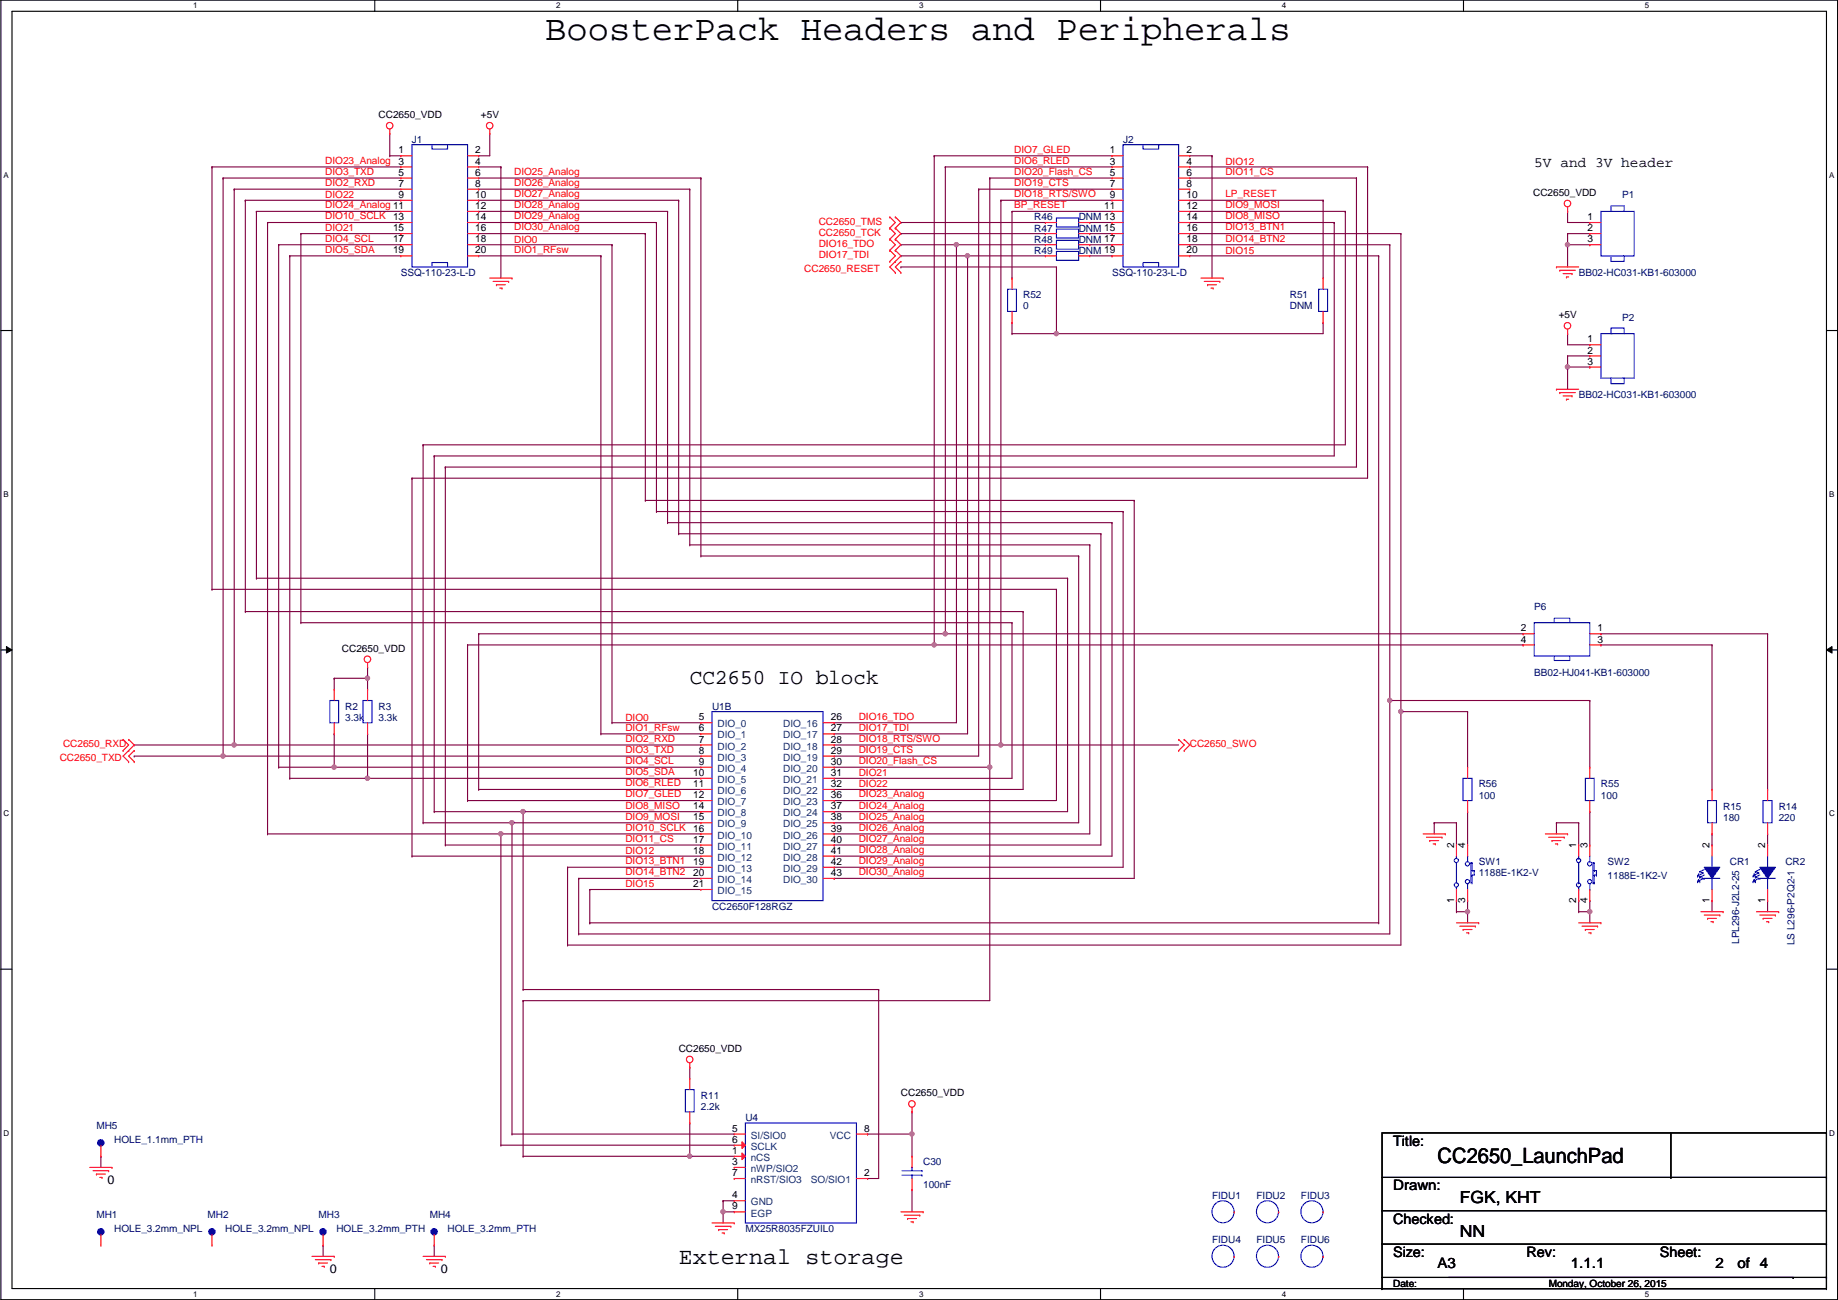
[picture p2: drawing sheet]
<svg xmlns="http://www.w3.org/2000/svg" width="420mm" height="297mm" viewBox="0 0 420 297" stroke-linecap="round" stroke-linejoin="round" font-family="sans-serif">
<path d="M.2 0h419.9v297h-419.9zM2.7 2.6h414.8v291.8h-414.8z" fill="none" stroke="#000" stroke-width=".25"/>
<g fill="#fff">
<path d="M44.2 .3h1v2h-1z"/>
<path d="M44.2 294.7h1v2h-1z"/>
</g>
<path d="M85.7 0v2.6M85.7 294.4v2.6" fill="none" stroke="#000" stroke-width=".25"/>
<g fill="#fff">
<path d="M127.1 .3h1v2h-1z"/>
<path d="M127.1 294.7h1v2h-1z"/>
</g>
<path d="M168.6 0v2.6M168.6 294.4v2.6" fill="none" stroke="#000" stroke-width=".25"/>
<g fill="#fff">
<path d="M210.1 .3h1v2h-1z"/>
<path d="M210.1 294.7h1v2h-1z"/>
</g>
<path d="M251.6 0v2.6M251.6 294.4v2.6" fill="none" stroke="#000" stroke-width=".25"/>
<g fill="#fff">
<path d="M293 .3h1v2h-1z"/>
<path d="M293 294.7h1v2h-1z"/>
</g>
<path d="M334.5 0v2.6M334.5 294.4v2.6" fill="none" stroke="#000" stroke-width=".25"/>
<g fill="#fff">
<path d="M376 .3h1v2h-1z"/>
<path d="M376 294.7h1v2h-1z"/>
<path d="M.8 39h1.2v2h-1.2z"/>
<path d="M418.2 39h1.1v2h-1.1z"/>
<path d="M.8 112h1.2v2h-1.2z"/>
<path d="M418.2 112h1.1v2h-1.1z"/>
</g>
<path d="M.2 75.5h2.5M417.5 75.5h2.6" fill="none" stroke="#000" stroke-width=".25"/>
<g fill="#fff">
<path d="M.8 185h1.3v1.9h-1.3z"/>
<path d="M418.2 185h1.2v1.9h-1.2z"/>
</g>
<path d="M.2 148.5h2.5M417.5 148.5h2.6" fill="none" stroke="#000" stroke-width=".25"/>
<path d="M1.5 147.7l1.2 .8-1.2 .7zM417.5 148.5l1.3-.8v1.5z" fill="#000"/>
<path d="M1.5 147.7l1.2 .8-1.2 .7zM417.5 148.5l1.3-.8v1.5z" fill="none" stroke="#000" stroke-width=".23"/>
<g fill="#fff">
<path d="M.8 257.9h1.3v2h-1.3z"/>
<path d="M418.2 257.9h1.2v2h-1.2z"/>
</g>
<path d="M.2 221.4h2.5M417.5 221.4h2.6" fill="none" stroke="#000" stroke-width=".25"/>
<path d="M358.3 53.4h.1M358.3 55.9h.1M358.3 53.4h5.1M358.3 53.4v7.6M358.3 55.9h5.1M363.4 53.4h.1M363.4 55.9h.1" fill="none" stroke="#800040" stroke-width=".25"/>
<circle cx="358.3" cy="55.9" r=".49" fill="#f0f"/>
<circle cx="358.3" cy="55.9" r=".49" fill="none" stroke="#f0f" stroke-width=".25"/>
<path d="M190.7 170.2h.1M190.7 170.2h38.1M208.5 254h.1M208.5 254v5.1M208.5 271.8h.1M208.5 271.8v5.1" fill="none" stroke="#800040" stroke-width=".25"/>
<circle cx="228.8" cy="170.2" r=".49" fill="#f0f"/>
<circle cx="228.8" cy="170.2" r=".49" fill="none" stroke="#f0f" stroke-width=".25"/>
<path d="M218.6 55.9h.1M218.6 55.9h20.4M221.2 58.5h.1M221.2 58.5h17.8M358.3 81.3h.1M358.3 81.3h5.1M358.3 81.3v2.6M363.4 81.3h.1" fill="none" stroke="#800040" stroke-width=".25"/>
<circle cx="358.3" cy="83.8" r=".49" fill="#f0f"/>
<circle cx="358.3" cy="83.8" r=".49" fill="none" stroke="#f0f" stroke-width=".25"/>
<g fill="none" stroke="#800040" stroke-width=".25">
<path d="M89.1 30.5h.1M89.1 35.6h.1M89.1 30.5v5.1M89.1 35.6h2.5M109.4 38.1h5.1M112 30.5h.1M112 30.5v5.1M114.5 38.1h.1M272 35.6h5.1M277.1 35.6h.1M51 40.7h.1M51 40.7h40.6"/>
<path d="M53.5 43.2h.1M53.5 43.2h38.1M61.2 50.8h.1M61.2 50.8h30.4M63.7 55.9h.1M63.7 55.9h27.9M66.2 58.5h.1M66.2 58.5h25.4M109.4 50.8h40.7M109.4 53.4h38.1M109.4 55.9h30.5M109.4 58.5h28"/>
<path d="M137.4 58.5h.1M139.9 55.9h.1M147.5 53.4h.1M150.1 50.8h.1M228.8 45.8h.1M228.8 45.8h25.4M272 50.8h33M272 40.7h38.1M272 48.3h35.5M305 50.8h.1M307.5 48.3h.1M310.1 40.7h.1"/>
<path d="M358.3 83.9h.1M358.3 83.9h5.1M358.3 83.9v5M363.4 83.9h.1M94.2 109.3h.1M94.2 109.3h218.4M99.3 104.2h.1M99.3 104.2h205.7M101.8 106.7h.1M101.8 106.7h208.3M58.6 132.1h.1M58.6 132.1h185.4"/>
<path d="M129.7 198.2h.1M129.7 198.2h30.5M129.7 215.9h.1M129.7 215.9h190.5M132.3 200.7h.1M132.3 200.7h27.9M157.7 256.6h.1M157.7 256.6v7.6"/>
</g>
<circle cx="157.7" cy="264.2" r=".49" fill="#f0f"/>
<circle cx="157.7" cy="264.2" r=".49" fill="none" stroke="#f0f" stroke-width=".25"/>
<g fill="none" stroke="#800040" stroke-width=".25">
<path d="M117 259.1h.1M117 259.1h50.8M157.7 243.9h.1M157.7 243.9v2.5M114.5 261.7h.1M114.5 261.7h53.3M119.6 264.2h.1M119.6 264.2h48.2M157.7 264.2h.1M165.3 274.4h.1M165.3 276.9h.1M165.3 274.4h2.5"/>
<path d="M165.3 274.4v2.5M165.3 276.9h2.5"/>
</g>
<circle cx="165.3" cy="276.9" r=".49" fill="#f0f"/>
<circle cx="165.3" cy="276.9" r=".49" fill="none" stroke="#f0f" stroke-width=".25"/>
<path d="M198.3 259.1h.1M198.3 259.1h10.2M208.5 259.1h.1M208.5 259.1v5.1M165.3 276.9h.1M165.3 276.9v2.5M198.3 269.3h.1M198.3 269.3h2.6" fill="none" stroke="#800040" stroke-width=".25"/>
<circle cx="208.5" cy="259.1" r=".49" fill="#f0f"/>
<circle cx="208.5" cy="259.1" r=".49" fill="none" stroke="#f0f" stroke-width=".25"/>
<g fill="none" stroke="#800040" stroke-width=".25">
<path d="M61.2 50.8h.1M61.2 50.8v139.7M305 50.8h.1M305 50.8v53.4M307.5 48.3h.1M307.5 48.3v53.3M310.1 40.7h.1M310.1 40.7v66M358.3 48.3h.1M358.3 48.3v2.5h5.1M363.4 50.8h.1M358.3 76.2h.1"/>
<path d="M358.3 76.2v2.6h5.1M363.4 78.8h.1M30.7 170.2h.1M30.7 172.8h.1M30.7 170.2h22.8M30.7 172.8h20.3M190.7 165.1h.1M190.7 167.7h.1M190.7 165.1h27.9M190.7 167.7h30.5M61.2 190.5h.1M61.2 190.5h53.3"/>
<path d="M96.7 188h.1M96.7 188h20.3M129.7 198.2h.1M129.7 198.2v17.7"/>
</g>
<circle cx="117" cy="188" r=".49" fill="#f0f"/>
<circle cx="117" cy="188" r=".49" fill="none" stroke="#f0f" stroke-width=".25"/>
<path d="M96.7 101.6h.1M96.7 101.6v86.4M96.7 101.6h210.8M99.3 185.5h.1M99.3 185.5h20.3" fill="none" stroke="#800040" stroke-width=".25"/>
<circle cx="119.6" cy="185.4" r=".49" fill="#f0f"/>
<circle cx="119.6" cy="185.4" r=".49" fill="none" stroke="#f0f" stroke-width=".25"/>
<path d="M114.5 190.5h.1M114.5 190.5v71.2" fill="none" stroke="#800040" stroke-width=".25"/>
<circle cx="114.5" cy="190.5" r=".49" fill="#f0f"/>
<circle cx="114.5" cy="190.5" r=".49" fill="none" stroke="#f0f" stroke-width=".25"/>
<g fill="none" stroke="#800040" stroke-width=".25">
<path d="M99.3 104.2h.1M99.3 104.2v81.3M101.8 106.7h.1M101.8 106.7v86.4M391.4 147.4h.1M391.4 147.4v33M404.1 144.8h.1M404.1 144.8v35.6M101.8 193.1h.1M101.8 193.1h58.4M114.5 190.5h.1M114.5 190.5h45.7"/>
<path d="M117 188h.1M117 188v71.1M117 188h43.2M391.4 190.5h.1M391.4 190.5v2.6M404.1 190.5h.1M404.1 190.5v2.6M360.9 205.8h.1M360.9 205.8v2.5M363.4 208.3h.1M363.4 205.8h.1M363.4 205.8v5.1"/>
<path d="M391.4 205.8h.1M391.4 205.8v2.5M404.1 205.8h.1M404.1 205.8v2.5"/>
</g>
<circle cx="363.4" cy="208.3" r=".49" fill="#f0f"/>
<circle cx="363.4" cy="208.3" r=".49" fill="none" stroke="#f0f" stroke-width=".25"/>
<g fill="none" stroke="#800040" stroke-width=".25">
<path d="M109.4 144.8h.1M109.4 144.8h106.7M335.5 162.6h.1M335.5 162.6v12.7M363.4 160.1h.1M363.4 160.1v15.2M335.5 208.3h.1M335.5 208.3v2.6M360.9 208.3h.1M360.9 208.3h2.5M73.9 284.5h.1M73.9 284.5v2.6"/>
<path d="M99.3 284.5h.1M99.3 284.5v2.6"/>
</g>
<circle cx="216.1" cy="144.8" r=".49" fill="#f0f"/>
<circle cx="216.1" cy="144.8" r=".49" fill="none" stroke="#f0f" stroke-width=".25"/>
<path d="M109.4 35.6h.1M109.4 35.6h2.6M218.6 55.9h.1M218.6 55.9v109.2M221.2 58.5h.1M221.2 58.5v109.2M366 147.4h.1M366 144.8h.1M366 147.4h25.4M366 144.8h38.1" fill="none" stroke="#800040" stroke-width=".25"/>
<circle cx="221.2" cy="58.4" r=".49" fill="#f0f"/>
<circle cx="221.2" cy="58.4" r=".49" fill="none" stroke="#f0f" stroke-width=".25"/>
<path d="M53.5 43.2h.1M53.5 43.2v127" fill="none" stroke="#800040" stroke-width=".25"/>
<circle cx="53.5" cy="170.2" r=".49" fill="#f0f"/>
<circle cx="53.5" cy="170.2" r=".49" fill="none" stroke="#f0f" stroke-width=".25"/>
<path d="M51 40.7h.1M51 40.7v132.1M53.5 170.2h.1M53.5 170.2h106.7" fill="none" stroke="#800040" stroke-width=".25"/>
<circle cx="51" cy="172.7" r=".49" fill="#f0f"/>
<circle cx="51" cy="172.7" r=".49" fill="none" stroke="#f0f" stroke-width=".25"/>
<g fill="none" stroke="#800040" stroke-width=".25">
<path d="M63.7 55.9h.1M63.7 55.9v119.4M66.2 58.5h.1M66.2 58.5v119.3M137.4 58.5h.1M137.4 58.5v109.2M139.9 55.9h.1M139.9 55.9v109.2M205.9 50.8h.1M205.9 53.4h.1M205.9 50.8h33.1M205.9 53.4h33.1"/>
<path d="M223.7 43.2h.1M223.7 43.2v129.6h-33M226.3 40.7h.1M226.3 40.7v134.6h-35.6M228.8 45.8h.1M228.8 45.8v124.4M272 45.8h30.5M302.5 45.8h.1M94.2 109.3h.1M94.2 109.3v86.3M233.9 139.7h.1M233.9 139.7v40.7h-43.2"/>
<path d="M106.9 147.4h.1M106.9 147.4v35.5M109.4 144.8h.1M109.4 144.8v35.6M216.1 144.8h132.1M231.3 142.3h.1M231.3 142.3v35.5h-40.6M348.2 144.8h.1M51 172.8h.1M51 172.8h109.2M63.7 175.3h.1M63.7 175.3h12.7"/>
<path d="M66.2 177.8h.1M66.2 177.8h17.8M137.4 167.7h.1M137.4 167.7h22.8M139.9 165.1h.1M139.9 165.1h20.3M190.7 177.8h.1M190.7 175.3h.1M190.7 172.8h.1M94.2 195.6h.1M94.2 195.6h66M106.9 182.9h.1"/>
<path d="M106.9 182.9h53.3M109.4 180.4h.1M109.4 180.4h50.8M119.6 185.5h.1M119.6 185.5h40.6M119.6 185.5v40.6M190.7 182.9h.1M190.7 185.5h.1M190.7 188h.1M190.7 190.5h.1M190.7 193.1h.1M190.7 195.6h.1"/>
<path d="M190.7 198.2h.1M190.7 180.4h.1M190.7 182.9h50.8M190.7 185.5h53.3M190.7 188h55.9M190.7 190.5h58.4M190.7 193.1h61M190.7 195.6h63.5M190.7 198.2h66M134.8 203.2h.1M134.8 203.2h25.4M119.6 226.1h.1"/>
<path d="M119.6 228.6h.1M119.6 228.6v35.6M119.6 226.1h81.3M119.6 228.6h106.7M200.9 226.1h.1M200.9 226.1v43.2"/>
</g>
<circle cx="226.2" cy="175.3" r=".49" fill="#f0f"/>
<circle cx="226.2" cy="175.3" r=".49" fill="none" stroke="#f0f" stroke-width=".25"/>
<path d="M205.9 55.9h.1M205.9 55.9h12.7M190.7 200.7h.1M190.7 200.7h68.6" fill="none" stroke="#800040" stroke-width=".25"/>
<circle cx="218.6" cy="55.9" r=".49" fill="#f0f"/>
<circle cx="218.6" cy="55.9" r=".49" fill="none" stroke="#f0f" stroke-width=".25"/>
<g fill="none" stroke="#800040" stroke-width=".25">
<path d="M114.5 38.1h.1M114.5 38.1v25.4M277.1 35.6h.1M277.1 35.6v27.9M205.9 58.5h.1M205.9 58.5h15.3M249.1 58.5h5.1M249.1 50.8h5.1M249.1 53.4h5.1M249.1 55.9h5.1M254.2 50.8h.1M254.2 53.4h.1"/>
<path d="M254.2 55.9h.1M254.2 58.5h.1M302.5 45.8h.1M302.5 45.8v17.7M205.9 61h.1M205.9 61h35.6v15.2M231.3 76.2h.1M231.3 76.2h10.2M241.5 76.2h.1M332.9 205.8h.1M332.9 208.3h.1M332.9 205.8v2.5"/>
<path d="M335.5 205.8h.1M335.5 205.8v2.5h-2.6M23.1 264.2h.1M23.1 264.2v2.5"/>
</g>
<circle cx="335.5" cy="208.3" r=".49" fill="#f0f"/>
<circle cx="335.5" cy="208.3" r=".49" fill="none" stroke="#f0f" stroke-width=".25"/>
<g fill="none" stroke="#800040" stroke-width=".25">
<path d="M48.5 38.1h.1M48.5 38.1v96.6M48.5 38.1h43.1M58.6 48.3h.1M58.6 48.3v83.8M58.6 48.3h33M147.5 53.4h.1M147.5 53.4v60.9M150.1 50.8h.1M150.1 50.8v66.1M223.7 43.2h.1M223.7 43.2h30.5"/>
<path d="M226.3 40.7h.1M226.3 40.7h27.9M147.5 114.3h.1M147.5 114.3h111.8M150.1 116.9h.1M150.1 116.9h106.6M152.6 119.4h.1M152.6 119.4h101.6M256.7 116.9h.1M256.7 116.9v81.3M259.3 114.3h.1M259.3 114.3v86.4"/>
<path d="M48.5 134.7h.1M48.5 134.7h193M56.1 139.7h.1M56.1 139.7h177.8M155.1 122h.1M155.1 122h96.6M157.7 124.5h.1M157.7 124.5h91.4M241.5 134.7h.1M241.5 134.7v48.2M244 132.1h.1M244 132.1v53.4"/>
<path d="M246.6 127h.1M246.6 127v61M249.1 124.5h.1M249.1 124.5v66M251.7 122h.1M251.7 122v71.1M68.8 142.3h.1M68.8 142.3h162.5M106.9 147.4h.1M106.9 147.4h106.7M327.9 188h.1M327.9 188h5"/>
<path d="M327.9 188v2.5M332.9 188h.1M332.9 188v5.1M355.8 188h.1M355.8 188v2.5M355.8 188h5.1M360.9 188h.1M360.9 188v5.1M132.3 213.4h.1M132.3 200.7h.1M132.3 213.4h185.4M132.3 200.7v12.7"/>
</g>
<circle cx="213.5" cy="147.3" r=".49" fill="#f0f"/>
<circle cx="213.5" cy="147.3" r=".49" fill="none" stroke="#f0f" stroke-width=".25"/>
<g fill="none" stroke="#800040" stroke-width=".25">
<path d="M213.6 35.6h.1M213.6 35.6h40.6M213.6 35.6v111.8h134.6M216.1 38.1h.1M216.1 38.1h38.1M216.1 38.1v106.7M272 38.1h40.6M312.6 38.1h.1M312.6 38.1v71.2M272 53.4h48.2M320.2 53.4h.1M320.2 53.4v109.2"/>
<path d="M254.2 119.4h.1M254.2 119.4v76.2M348.2 147.4h.1M226.3 175.3h.1M226.3 175.3v53.3M228.8 170.2h.1M228.8 170.2h40.6M320.2 162.6h.1M335.5 185.5h.1M335.5 185.5v7.6M363.4 185.5h.1M363.4 185.5v7.6"/>
</g>
<circle cx="320.2" cy="162.6" r=".49" fill="#f0f"/>
<circle cx="320.2" cy="162.6" r=".49" fill="none" stroke="#f0f" stroke-width=".25"/>
<path d="M272 55.9h45.7M317.7 55.9h.1M317.7 55.9v104.2M317.7 160.1h.1M320.2 162.6h.1M320.2 162.6h15.3" fill="none" stroke="#800040" stroke-width=".25"/>
<circle cx="317.7" cy="160" r=".49" fill="#f0f"/>
<circle cx="317.7" cy="160" r=".49" fill="none" stroke="#f0f" stroke-width=".25"/>
<g fill="none" stroke="#800040" stroke-width=".25">
<path d="M272 58.5h43.2M315.2 58.5h.1M315.2 58.5v152.4M76.4 155h.1M76.4 155v2.5M84 152.4h.1M84 152.4v2.6h-7.6M317.7 160.1h.1M317.7 160.1h45.7M317.7 160.1v53.3M320.2 162.6h.1M320.2 162.6v53.3"/>
<path d="M134.8 210.9h.1M134.8 210.9h180.4M134.8 203.2v7.7M315.2 210.9h.1"/>
</g>
<circle cx="84" cy="155" r=".49" fill="#f0f"/>
<circle cx="84" cy="155" r=".49" fill="none" stroke="#f0f" stroke-width=".25"/>
<g fill="none" stroke="#800040" stroke-width=".25">
<path d="M56.1 45.8h.1M56.1 45.8h35.5M56.1 45.8v93.9M68.8 53.4h.1M68.8 53.4v88.9M68.8 53.4h22.8M91.6 53.4h.1M109.4 48.3h.1M109.4 45.8h.1M109.4 43.2h.1M109.4 45.8h45.7M109.4 48.3h43.2"/>
<path d="M109.4 43.2h48.3M109.4 40.7h50.8M152.6 48.3h.1M152.6 48.3v71.1M155.1 45.8h.1M155.1 45.8v76.2M157.7 43.2h.1M157.7 43.2v81.3M160.2 40.7h.1M160.2 40.7v86.3M160.2 127h.1M160.2 127h86.4"/>
<path d="M84 155h.1M84 155v2.5M84 167.7h.1M84 177.8h.1M84 167.7v10.1M84 177.8h76.2"/>
</g>
<circle cx="84" cy="177.8" r=".49" fill="#f0f"/>
<circle cx="84" cy="177.8" r=".49" fill="none" stroke="#f0f" stroke-width=".25"/>
<path d="M76.4 167.7h.1M76.4 175.3h.1M76.4 167.7v7.6M76.4 175.3h83.8" fill="none" stroke="#800040" stroke-width=".25"/>
<circle cx="76.4" cy="175.3" r=".49" fill="#f0f"/>
<circle cx="76.4" cy="175.3" r=".49" fill="none" stroke="#f0f" stroke-width=".25"/>
<path d="M231.3 48.3h.1M231.3 48.3h22.9M231.3 48.3v15.2M231.3 63.5h.1M231.3 73.7h.1M231.3 73.7v2.5M241.5 76.2h.1M302.5 73.7h.1M302.5 73.7v2.5h-61" fill="none" stroke="#800040" stroke-width=".25"/>
<circle cx="241.5" cy="76.2" r=".49" fill="#f0f"/>
<circle cx="241.5" cy="76.2" r=".49" fill="none" stroke="#f0f" stroke-width=".25"/>
<g fill="none" stroke="#f00" stroke-width=".25">
<path d="M89.1 30.5h.1M89.1 29.5v1M91.6 35.6h.1M91.6 38.1h.1M91.6 35.6h2.6M91.6 38.1h2.6M106.9 35.6h2.5M106.9 38.1h2.5M109.4 35.6h.1M109.4 38.1h.1M112 30.5h.1M112 29.5v1"/>
<path d="M91.6 40.7h.1M91.6 43.2h.1M91.6 45.8h.1M91.6 48.3h.1M91.6 50.8h.1M91.6 53.4h.1M91.6 55.9h.1M91.6 58.5h.1M91.6 40.7h2.6M91.6 43.2h2.6M91.6 45.8h2.6M91.6 48.3h2.6"/>
<path d="M91.6 50.8h2.6M91.6 53.4h2.6M91.6 55.9h2.6M91.6 58.5h2.6M106.9 40.7h2.5M106.9 43.2h2.5M106.9 45.8h2.5M106.9 48.3h2.5M106.9 50.8h2.5M106.9 53.4h2.5M106.9 55.9h2.5M106.9 58.5h2.5"/>
<path d="M109.4 40.7h.1M109.4 43.2h.1M109.4 45.8h.1M109.4 48.3h.1M109.4 50.8h.1M109.4 53.4h.1M109.4 55.9h.1M109.4 58.5h.1M203.4 49.6h.1M203.4 52.1h.1M203.4 54.7h.1M203.4 57.2h.1"/>
<path d="M203.4 59.7h.1M203.4 49.6l1.3 1.2-1.3 1.3M203.4 52.1l1.3 1.3-1.3 1.3M203.4 54.7l1.3 1.2-1.3 1.3M203.4 57.2l1.3 1.3-1.3 1.2M204.7 52.1h.1M204.7 49.6h.1M204.7 54.7h.1M204.7 57.2h.1M204.7 59.7h.1M204.7 49.6l1.2 1.2-1.2 1.3M204.7 52.1l1.2 1.3-1.2 1.3"/>
<path d="M204.7 54.7l1.2 1.2-1.2 1.3M204.7 57.2l1.2 1.3-2.5 2.5 1.3 1.3M205.9 59.7h.1M205.9 59.7l-1.2 1.3 1.2 1.3M239 50.8h.1M239 50.8h2.5M246.6 50.8h2.5M249.1 50.8h.1M358.3 48.3h.1M358.3 47.3v1M363.4 50.8h.1M363.4 53.4h.1"/>
<path d="M363.4 55.9h.1M363.4 50.8h2.6M363.4 53.4h2.6M363.4 55.9h2.6M112 63.5h5M112.7 64.3h3.6M113.5 65.1h.1M113.5 65.1h2M114.2 65.8h.6M114.8 65.8h.1M116.3 64.3h.1M117 63.5h.1"/>
<path d="M204.7 62.3h.1M205.9 62.3h.1M274.5 63.5h5.1M275.3 64.3h3.5M276 65.1h.1M276 65.1h2.1M276.8 65.8h.5M277.3 65.8h.1M278.8 64.3h.1M279.6 63.5h.1M355.8 61h.1M355.8 61h5.1"/>
<path d="M356.6 61.8h.1M356.6 61.8h3.5M357.3 62.5h2.1M358.1 63.3h.1M358.1 63.3h.5M358.3 76.2h.1M358.3 75.2v1M359.4 62.5h.1M355.8 88.9h.1M355.8 88.9h5.1M356.6 89.7h.1M356.6 89.7h3.5"/>
<path d="M357.3 90.5h2.1M358.1 91.2h.1M358.1 91.2h.5M359.4 90.5h.1M84 152.4h.1M84 151.4v1M28.1 169h.1M28.1 171.5h.1M28.1 169l1.3 1.2-1.3 1.3M29.4 171.5h.1M29.4 174h.1M29.4 169h.1"/>
<path d="M29.4 169l1.3 1.2-2.6 2.6 1.3 1.2M30.7 171.5h.1M30.7 174h.1M30.7 171.5l-1.3 1.3 1.3 1.2M269.4 171.5h.1M269.4 169h.1M269.4 169l1.3 1.2-1.3 1.3M270.7 171.5h.1M270.7 169h.1M270.7 169l1.3 1.2-1.3 1.3M325.3 190.5h5.1M326.1 191.3h3.5"/>
<path d="M326.8 192.1h.1M326.8 192.1h2.1M327.6 192.8h.5M328.1 192.8h.1M329.6 191.3h.1M330.4 190.5h.1M353.3 190.5h5M354 191.3h3.6M354.8 192.1h.1M354.8 192.1h2M355.5 192.8h.6M356.1 192.8h.1"/>
<path d="M357.6 191.3h.1M358.3 190.5h.1M332.9 210.9h5.1M333.7 211.6h3.6M334.5 212.4h.1M334.5 212.4h2M335.2 213.1h.5M335.7 213.1h.1M337.3 211.6h.1M338 210.9h.1M360.9 210.9h5.1M361.6 211.6h3.6"/>
<path d="M362.4 212.4h.1M362.4 212.4h2M363.2 213.1h.5M363.7 213.1h.1M365.2 211.6h.1M366 210.9h.1M388.8 208.3h5.1M389.6 209.1h3.5M390.3 209.8h.1M390.3 209.8h2.1M391.1 210.6h.5M391.6 210.6h.1"/>
<path d="M393.1 209.1h.1M393.9 208.3h.1M401.5 208.3h5.1M402.3 209.1h3.5M403 209.8h.1M403 209.8h2.1M403.8 210.6h.5M404.3 210.6h.1M405.8 209.1h.1M406.6 208.3h.1M157.7 243.9h.1M157.7 256.6h.1"/>
<path d="M157.7 246.4h.1M157.7 242.9v1M157.7 246.4v2.6M157.7 254v2.6M208.5 254h.1M208.5 253v1M20.5 266.7h5.1M21.3 267.5h3.5M22 268.3h.1M22 268.3h2.1M22.8 269h.5M23.1 264.2h.1"/>
<path d="M23.1 261.7v2.5M23.3 269h.1M24.8 267.5h.1M25.6 266.7h.1M162.8 279.4h5M167.8 279.4h.1M205.9 276.9h5.1M206.7 277.7h3.6M207.5 278.4h.1M207.5 278.4h2M208.2 279.2h.5M208.7 279.2h.1"/>
<path d="M210.3 277.7h.1M211 276.9h.1M282.1 276.9h.1M23.1 284.5h.1M23.1 282v2.5M71.3 287.1h5.1M72.1 287.8h3.5M72.8 288.6h.1M72.8 288.6h2.1M73.6 289.3h.5M74.1 289.3h.1M75.6 287.8h.1"/>
<path d="M76.4 287.1h.1M96.7 287.1h5.1M97.5 287.8h3.5M98.2 288.6h.1M98.2 288.6h2.1M99 289.3h.5M99.5 289.3h.1M101 287.8h.1M101.8 287.1h.1M163.5 280.2h3.6M164.3 281h.1M164.3 281h2"/>
<path d="M165 281.7h.6M165.6 281.7h.1M167.1 280.2h.1"/>
<circle cx="89.1" cy="28.7" r=".75"/>
<circle cx="111.9" cy="28.7" r=".75"/>
<circle cx="358.3" cy="46.5" r=".75"/>
<circle cx="358.3" cy="74.4" r=".75"/>
<circle cx="84" cy="150.6" r=".75"/>
<circle cx="157.7" cy="242.1" r=".75"/>
<circle cx="208.5" cy="252.2" r=".75"/>
</g>
<g fill="none" stroke="#000" stroke-width=".25">
<path d="M315.9 258.9h101.6v33h-101.6zM382 258.9v10.1M315.9 269h101.6M315.9 276.6h101.6M382 269h.1M417.5 269h.1M417.5 276.6h.1M315.9 294.4h.1M315.9 284.3h101.6M315.9 291.9v2.5M315.9 294.4h101.6M331.2 291.9h78.7"/>
<path d="M409.9 291.9h.1M417.5 284.3h.1M417.5 294.4h.1M417.5 291.9h.1M417.5 291.9v2.5"/>
</g>
<g fill="none" stroke="#00f" stroke-width=".76">
<circle cx="23" cy="261.1" r=".49"/>
<circle cx="23" cy="281.4" r=".49"/>
</g>
<g fill="none" stroke="#00f" stroke-width=".25">
<path d="M94.2 33.1h12.7v27.9h-12.7zM98.8 33.1v1h3.5v-1M241.5 49.8h5.1v2.1h-5.1zM366 48.3h7.6v10.2h-7.6zM368.2 58.5v1.2h3.1v-1.2h-.3M368.5 48.3h-.3v-1.3h3.1v1.3M98.8 61v-1h3.5v1M389.6 200.7h.1M389.6 200.7h3.5M156.7 249h2v5h-2zM22.9 261h.3v.3h-.3zM23.1 261.2h.1"/>
<path d="M23.1 261.2v.5M22.9 281.3h.3v.3h-.3zM23.1 281.5h.1M23.1 281.5v.5"/>
<circle cx="279.6" cy="276.9" r="2.52"/>
</g>
<path d="M389.6 198.2h3.5l-1.7 2.5z" fill-rule="evenodd" fill="#00f"/>
<g fill="none" stroke="#00f" stroke-width=".25">
<path d="M256.7 33.1h12.7v27.9h-12.7zM261.3 33.1v1h3.6v-1M241.5 54.9h5.1v2h-5.1zM230.3 66.1h2.1v5.1h-2.1zM261.3 61v-1h3.6v1M366 76.2h7.6v10.2h-7.6zM368.5 76.2h-.3v-1.2h3.1v1.2M368.2 86.4v1.3h3.1v-1.3h-.3M75.4 160.1h2v5h-2zM83 160.1h2v5h-2zM162.8 162.6h25.4v43.2h-25.4zM332.9 197.1h.1"/>
<path d="M332.9 195.6h.1M332.9 195.6v.5M332.9 197.1v4.6M335.5 195.6h.1M335.5 195.6v1.3M336.2 197.1h.1M336.2 197.1v4.6h.3M336.2 197.1h.3M336.5 197.1h.1M336.5 199.9h.1M336.5 198.9h.1M336.5 198.9h.5"/>
<path d="M336.5 197.1v1.8M336.5 199.9v1.8M337 198.9h.1M337 198.9v1h-.5M360.9 196.1h.1M360.9 195.6v.5M360.9 197.1v4.6M363.4 196.9h.1M363.4 195.6v1.3M364.4 198.9h.1M364.4 199.9h.1M364.4 197.1h.1"/>
<path d="M364.4 197.1v1.8M364.4 199.9v1.8M364.4 198.9h.5v1M364.4 199.9h.5M364.4 197.1h-.2v4.6M364.9 199.9h.1M388.3 199.7h.1M388.3 199.7l-.2 .5M388.6 199.2h.1M388.6 199.2l.7 .2M389.3 199.4h.1M389.3 199.4l-1.2 .8"/>
<path d="M389.6 198.2h3.5l-1.7 2.5zM389.6 198.7l-1 .5M389.6 199.9l-1 .5M390.3 182.9h2.1v5.1h-2.1zM391.4 198.2h.1M391.4 195.6v2.6M403 182.9h2.1v5.1h-2.1zM332.9 202.7h.1M332.9 202.7v.5M335.5 202h.1M335.5 202v1.2M336.5 201.7h.1"/>
<path d="M360.9 201.7h.1M360.9 203.2h.1M360.9 202.7v.5M363.4 203.2h.1M363.4 202v1.2M364.2 201.7h.1M364.2 201.7h.2M364.4 201.7h.1M388.1 200.2h.1M388.1 201.5h.1M388.1 200.2h.5M388.1 201.5h.5"/>
<path d="M388.3 201h.1M388.3 201l-.2 .5M388.6 200.2h.1M388.6 201.5h.1M388.6 200.4h.1M388.6 200.4l.7 .3M389.3 200.7h.1M389.3 200.7l-1.2 .8M391.4 200.7h.1M391.4 200.7v2.5M402.3 200.7h.1M402.3 200.7h3.5"/>
<path d="M73.7 281.3h.3v.3h-.3zM73.9 281.5h.1M73.9 281.5v.5"/>
<circle cx="332.9" cy="196.6" r=".49"/>
<circle cx="335.5" cy="197.4" r=".49"/>
<circle cx="360.9" cy="196.6" r=".49"/>
<circle cx="363.4" cy="197.4" r=".49"/>
<circle cx="332.9" cy="202.2" r=".49"/>
<circle cx="335.5" cy="201.4" r=".49"/>
<circle cx="360.9" cy="202.2" r=".49"/>
<circle cx="363.4" cy="201.4" r=".49"/>
<circle cx="299.9" cy="276.9" r="2.52"/>
<circle cx="289.7" cy="287" r="2.52"/>
<circle cx="299.9" cy="287" r="2.52"/>
</g>
<g fill="none" stroke="#f00" stroke-width=".25">
<path d="M254.2 35.6h.1M254.2 38.1h.1M254.2 35.6h2.5M254.2 38.1h2.5M269.4 35.6h2.6M269.4 38.1h2.6M272 35.6h.1M272 38.1h.1M239 55.9h.1M239 55.9h2.5M246.6 55.9h2.5M249.1 55.9h.1"/>
<path d="M254.2 40.7h.1M254.2 43.2h.1M254.2 45.8h.1M254.2 48.3h.1M254.2 50.8h.1M254.2 53.4h.1M254.2 55.9h.1M254.2 58.5h.1M254.2 55.9h2.5M254.2 40.7h2.5M254.2 43.2h2.5M254.2 45.8h2.5"/>
<path d="M254.2 48.3h2.5M254.2 50.8h2.5M254.2 53.4h2.5M254.2 58.5h2.5M269.4 55.9h2.6M269.4 40.7h2.6M269.4 43.2h2.6M269.4 45.8h2.6M269.4 48.3h2.6M269.4 50.8h2.6M269.4 53.4h2.6M269.4 58.5h2.6"/>
<path d="M272 40.7h.1M272 43.2h.1M272 45.8h.1M272 48.3h.1M272 50.8h.1M272 53.4h.1M272 55.9h.1M272 58.5h.1M231.3 73.7h.1M231.3 63.5h.1M231.3 63.5v2.6M231.3 71.2v2.5"/>
<path d="M363.4 78.8h.1M363.4 78.8h2.6M363.4 81.3h.1M363.4 83.9h.1M363.4 81.3h2.6M363.4 83.9h2.6M76.4 157.5h.1M76.4 157.5v2.6M84 157.5h.1M84 157.5v2.6M76.4 167.7h.1M76.4 165.1v2.6"/>
<path d="M84 167.7h.1M84 165.1v2.6M160.2 165.1h.1M160.2 167.7h.1M160.2 170.2h.1M160.2 172.8h.1M160.2 175.3h.1M160.2 177.8h.1M160.2 165.1h2.6M160.2 167.7h2.6M160.2 170.2h2.6M160.2 172.8h2.6"/>
<path d="M160.2 175.3h2.6M160.2 177.8h2.6M188.2 165.1h2.5M188.2 167.7h2.5M188.2 170.2h2.5M188.2 172.8h2.5M188.2 175.3h2.5M188.2 177.8h2.5M190.7 165.1h.1M190.7 167.7h.1M190.7 170.2h.1M190.7 172.8h.1"/>
<path d="M190.7 175.3h.1M190.7 177.8h.1M160.2 180.4h.1M160.2 182.9h.1M160.2 185.5h.1M160.2 188h.1M160.2 190.5h.1M160.2 193.1h.1M160.2 195.6h.1M160.2 198.2h.1M160.2 180.4h2.6M160.2 182.9h2.6"/>
<path d="M160.2 185.5h2.6M160.2 188h2.6M160.2 190.5h2.6M160.2 193.1h2.6M160.2 195.6h2.6M160.2 198.2h2.6M188.2 180.4h2.5M188.2 182.9h2.5M188.2 185.5h2.5M188.2 188h2.5M188.2 190.5h2.5M188.2 193.1h2.5"/>
<path d="M188.2 195.6h2.5M188.2 198.2h2.5M190.7 180.4h.1M190.7 182.9h.1M190.7 185.5h.1M190.7 188h.1M190.7 190.5h.1M190.7 193.1h.1M190.7 195.6h.1M190.7 198.2h.1M332.9 193.1h.1M332.9 193.1v2.5"/>
<path d="M335.5 193.1h.1M335.5 193.1v2.5M360.9 193.1h.1M360.9 193.1v2.5M363.4 193.1h.1M363.4 193.1v2.5M391.4 193.1h.1M391.4 190.5h.1M391.4 180.4h.1M391.4 180.4v2.5M391.4 188v2.5M391.4 193.1v2.5"/>
<path d="M404.1 190.5h.1M404.1 180.4h.1M404.1 180.4v2.5M404.1 188v2.5M160.2 200.7h.1M160.2 203.2h.1M160.2 200.7h2.6M160.2 203.2h2.6M188.2 200.7h2.5M190.7 200.7h.1M332.9 205.8h.1M332.9 203.2v2.6"/>
<path d="M335.5 205.8h.1M335.5 203.2v2.6M360.9 205.8h.1M360.9 203.2v2.6M363.4 205.8h.1M363.4 203.2v2.6M391.4 205.8h.1M391.4 203.2v2.6M302.5 276.9h.1M73.9 284.5h.1M73.9 282v2.5M292.3 287.1h.1"/>
<path d="M302.5 287.1h.1"/>
</g>
<circle cx="73.8" cy="281.4" r=".49" fill="none" stroke="#00f" stroke-width=".76"/>
<path d="M402.3 198.2h3.5l-1.7 2.5z" fill-rule="evenodd" fill="#00f"/>
<g fill="none" stroke="#00f" stroke-width=".25">
<path d="M241.5 52.4h5.1v2h-5.1zM241.5 57.4h5.1v2.1h-5.1zM350.7 142.3h12.7v7.6h-12.7zM355.3 142.3v-1h3.5v1M355.3 149.9v1h3.5v-1M401 199.7h.1M401 199.7l-.2 .5M401.3 199.2h.1M401.3 199.2l.7 .2M402 199.4h.1M402 199.4l-1.2 .8M402.3 198.2h3.5l-1.7 2.5z"/>
<path d="M402.3 198.7l-1 .5M402.3 199.9l-1 .5M404.1 198.2h.1M404.1 195.6v2.6M400.8 200.2h.1M400.8 201.5h.1M400.8 200.2h.5M400.8 201.5h.5M401 201h.1M401 201l-.2 .5M401.3 200.2h.1M401.3 201.5h.1"/>
<path d="M401.3 200.4h.1M401.3 200.4l.7 .3M402 200.7h.1M402 200.7l-1.2 .8M404.1 200.7h.1M404.1 200.7v2.5M170.4 256.6h25.4v22.8h-25.4zM99.1 281.3h.3v.3h-.3zM99.3 281.5h.1M99.3 281.5v.5"/>
<circle cx="279.6" cy="287" r="2.52"/>
</g>
<g fill="none" stroke="#f00" stroke-width=".25">
<path d="M239 53.4h.1M239 58.5h.1M239 53.4h2.5M239 58.5h2.5M246.6 53.4h2.5M246.6 58.5h2.5M249.1 53.4h.1M249.1 58.5h.1M348.2 144.8h.1M348.2 147.4h.1M348.2 144.8h2.5M348.2 147.4h2.5"/>
<path d="M363.4 144.8h2.6M363.4 147.4h2.6M366 144.8h.1M366 147.4h.1M404.1 193.1h.1M404.1 193.1v2.5M404.1 205.8h.1M404.1 203.2v2.6M99.3 284.5h.1M99.3 282v2.5M282.1 287.1h.1"/>
</g>
<circle cx="99.2" cy="281.4" r=".49" fill="none" stroke="#00f" stroke-width=".76"/>
<path d="M169.6 263.4l.8 .8-.8 .8z" fill="#f00"/>
<path d="M167.8 259.1h.1M167.8 259.1h2.6M167.8 264.2h.1M167.8 266.7h.1M167.8 274.4h.1M167.8 264.2h2.6M167.8 266.7h2.6M167.8 274.4h2.6M169.6 263.4l.8 .8-.8 .8zM195.8 269.3h2.5M198.3 269.3h.1" fill="none" stroke="#f00" stroke-width=".25"/>
<path d="M169.6 260.9l.8 .8-.8 .7z" fill="#f00"/>
<g fill="none" stroke="#f00" stroke-width=".25">
<path d="M302.5 63.5h.1M302.5 73.7h.1M302.5 63.5v2.6M302.5 71.2v2.5M335.5 175.3h.1M335.5 175.3v2.5M363.4 175.3h.1M363.4 175.3v2.5M335.5 185.5h.1M335.5 182.9v2.6M363.4 185.5h.1M363.4 182.9v2.6"/>
<path d="M195.8 259.1h2.5M198.3 259.1h.1M167.8 261.7h.1M167.8 269.3h.1M167.8 276.9h.1M167.8 261.7h2.6M167.8 269.3h2.6M167.8 276.9h2.6M169.6 260.9l.8 .8-.8 .7zM208.5 264.2h.1M208.5 271.8h.1M208.5 264.2v2.5"/>
<path d="M208.5 269.3v2.5M292.3 276.9h.1M48.5 284.5h.1M48.5 282v2.5"/>
</g>
<g fill="none" stroke="#00f" stroke-width=".25">
<path d="M301.4 66.1h2.1v5.1h-2.1zM334.5 177.8h2v5.1h-2zM362.4 177.8h2v5.1h-2zM206.2 268.5h4.6M206.2 267.5h4.6M208.5 268.5h.1M208.5 266.7h.1M208.5 266.7v.8M208.5 268.5v.8M210.8 268.5h.1M210.8 267.5h.1M48.3 281.3h.3v.3h-.3z"/>
<path d="M48.5 281.5h.1M48.5 281.5v.5"/>
<circle cx="289.7" cy="276.9" r="2.52"/>
</g>
<circle cx="48.4" cy="281.4" r=".49" fill="none" stroke="#00f" stroke-width=".76"/>
<circle cx="358.3" cy="55.9" r=".49" fill="#f0f"/>
<circle cx="358.3" cy="55.9" r=".49" fill="none" stroke="#f0f" stroke-width=".25"/>
<circle cx="228.8" cy="170.2" r=".49" fill="#f0f"/>
<circle cx="228.8" cy="170.2" r=".49" fill="none" stroke="#f0f" stroke-width=".25"/>
<circle cx="358.3" cy="83.8" r=".49" fill="#f0f"/>
<circle cx="358.3" cy="83.8" r=".49" fill="none" stroke="#f0f" stroke-width=".25"/>
<circle cx="157.7" cy="264.2" r=".49" fill="#f0f"/>
<circle cx="157.7" cy="264.2" r=".49" fill="none" stroke="#f0f" stroke-width=".25"/>
<circle cx="165.3" cy="276.9" r=".49" fill="#f0f"/>
<circle cx="165.3" cy="276.9" r=".49" fill="none" stroke="#f0f" stroke-width=".25"/>
<circle cx="208.5" cy="259.1" r=".49" fill="#f0f"/>
<circle cx="208.5" cy="259.1" r=".49" fill="none" stroke="#f0f" stroke-width=".25"/>
<circle cx="117" cy="188" r=".49" fill="#f0f"/>
<circle cx="117" cy="188" r=".49" fill="none" stroke="#f0f" stroke-width=".25"/>
<circle cx="119.6" cy="185.4" r=".49" fill="#f0f"/>
<circle cx="119.6" cy="185.4" r=".49" fill="none" stroke="#f0f" stroke-width=".25"/>
<circle cx="114.5" cy="190.5" r=".49" fill="#f0f"/>
<circle cx="114.5" cy="190.5" r=".49" fill="none" stroke="#f0f" stroke-width=".25"/>
<circle cx="363.4" cy="208.3" r=".49" fill="#f0f"/>
<circle cx="363.4" cy="208.3" r=".49" fill="none" stroke="#f0f" stroke-width=".25"/>
<circle cx="216.1" cy="144.8" r=".49" fill="#f0f"/>
<circle cx="216.1" cy="144.8" r=".49" fill="none" stroke="#f0f" stroke-width=".25"/>
<circle cx="221.2" cy="58.4" r=".49" fill="#f0f"/>
<circle cx="221.2" cy="58.4" r=".49" fill="none" stroke="#f0f" stroke-width=".25"/>
<circle cx="53.5" cy="170.2" r=".49" fill="#f0f"/>
<circle cx="53.5" cy="170.2" r=".49" fill="none" stroke="#f0f" stroke-width=".25"/>
<circle cx="51" cy="172.7" r=".49" fill="#f0f"/>
<circle cx="51" cy="172.7" r=".49" fill="none" stroke="#f0f" stroke-width=".25"/>
<circle cx="226.2" cy="175.3" r=".49" fill="#f0f"/>
<circle cx="226.2" cy="175.3" r=".49" fill="none" stroke="#f0f" stroke-width=".25"/>
<circle cx="218.6" cy="55.9" r=".49" fill="#f0f"/>
<circle cx="218.6" cy="55.9" r=".49" fill="none" stroke="#f0f" stroke-width=".25"/>
<circle cx="335.5" cy="208.3" r=".49" fill="#f0f"/>
<circle cx="335.5" cy="208.3" r=".49" fill="none" stroke="#f0f" stroke-width=".25"/>
<circle cx="213.5" cy="147.3" r=".49" fill="#f0f"/>
<circle cx="213.5" cy="147.3" r=".49" fill="none" stroke="#f0f" stroke-width=".25"/>
<circle cx="320.2" cy="162.6" r=".49" fill="#f0f"/>
<circle cx="320.2" cy="162.6" r=".49" fill="none" stroke="#f0f" stroke-width=".25"/>
<circle cx="317.7" cy="160" r=".49" fill="#f0f"/>
<circle cx="317.7" cy="160" r=".49" fill="none" stroke="#f0f" stroke-width=".25"/>
<circle cx="84" cy="155" r=".49" fill="#f0f"/>
<circle cx="84" cy="155" r=".49" fill="none" stroke="#f0f" stroke-width=".25"/>
<circle cx="84" cy="177.8" r=".49" fill="#f0f"/>
<circle cx="84" cy="177.8" r=".49" fill="none" stroke="#f0f" stroke-width=".25"/>
<circle cx="76.4" cy="175.3" r=".49" fill="#f0f"/>
<circle cx="76.4" cy="175.3" r=".49" fill="none" stroke="#f0f" stroke-width=".25"/>
<circle cx="241.5" cy="76.2" r=".49" fill="#f0f"/>
<circle cx="241.5" cy="76.2" r=".49" fill="none" stroke="#f0f" stroke-width=".25"/>
<text font-size="8.1" x="124.7" y="9.1">BoosterPack Headers and Peripherals</text>
<text font-size="5.3" x="155.1" y="288.8">External storage</text>
<g font-size="4.8">
<text x="157.7" y="156.3">CC2650 IO block</text>
<text x="328.6" y="265.8">CC2650_LaunchPad</text>
</g>
<g font-size="3.8">
<text x="333.7" y="275">FGK, KHT</text>
<text x="333.7" y="282.6">NN</text>
</g>
<g font-size="3.3">
<text x="350.7" y="38.2">5V and 3V header</text>
<text x="318.5" y="261.8">Title:</text>
<text x="318.5" y="272">Drawn:</text>
<text x="318.5" y="279.6">Checked:</text>
<text x="318.5" y="287.2">Size:</text>
<text x="348.9" y="287.2">Rev:</text>
<text x="379.4" y="287.2">Sheet:</text>
<text x="328.6" y="289.8">A3</text>
<text x="359.1" y="289.8">1.1.1</text>
<text x="392.1" y="289.8">2</text>
<text x="397.2" y="289.8">of 4</text>
</g>
<g font-size="2.8">
<text x="24.6" y="270.6">0</text>
<text x="75.4" y="290.9">0</text>
<text x="100.8" y="290.9">0</text>
</g>
<g font-size="2.3">
<text x="86.6" y="27">CC2650_VDD</text>
<text x="109.9" y="27">+5V</text>
<text x="91.1" y="35.1">1</text>
<text x="108.7" y="35.1">2</text>
<text x="253.7" y="35.1">1</text>
<text x="271.2" y="35.1">2</text>
<text x="91.1" y="37.6">3</text>
<text x="91.1" y="40.1">5</text>
<text x="108.7" y="37.6">4</text>
<text x="108.7" y="40.1">6</text>
<text x="253.7" y="37.6">3</text>
<text x="253.7" y="40.1">5</text>
<text x="271.2" y="37.6">4</text>
<text x="271.2" y="40.1">6</text>
<text x="91.1" y="42.7">7</text>
<text x="91.1" y="45.2">9</text>
<text x="108.7" y="42.7">8</text>
<text x="108.7" y="45.2">10</text>
<text x="108.7" y="47.8">12</text>
<text x="252.4" y="47.8">11</text>
<text x="253.7" y="42.7">7</text>
<text x="253.7" y="45.2">9</text>
<text x="271.2" y="42.7">8</text>
<text x="271.2" y="45.2">10</text>
<text x="271.2" y="47.8">12</text>
<text x="350.5" y="44.8">CC2650_VDD</text>
<text x="89.9" y="50.3">13</text>
<text x="89.9" y="52.8">15</text>
<text x="108.7" y="50.3">14</text>
<text x="108.7" y="52.8">16</text>
<text x="271.2" y="50.3">14</text>
<text x="271.2" y="52.8">16</text>
<text x="362.9" y="50.3">1</text>
<text x="362.9" y="52.8">2</text>
<text x="89.9" y="55.4">17</text>
<text x="89.9" y="57.9">19</text>
<text x="108.7" y="55.4">18</text>
<text x="108.7" y="57.9">20</text>
<text x="271.2" y="55.4">18</text>
<text x="271.2" y="57.9">20</text>
<text x="362.9" y="55.4">3</text>
<text x="356.3" y="72.7">+5V</text>
<text x="362.9" y="78.2">1</text>
<text x="362.9" y="80.8">2</text>
<text x="362.9" y="83.3">3</text>
<text x="78.2" y="148.9">CC2650_VDD</text>
<text x="347.7" y="144.3">2</text>
<text x="347.7" y="146.8">4</text>
<text x="365.2" y="144.3">1</text>
<text x="365.2" y="146.8">3</text>
<text x="159.7" y="164.6">5</text>
<text x="159.7" y="167.1">6</text>
<text x="189.9" y="164.6">26</text>
<text x="189.9" y="167.1">27</text>
<text x="159.7" y="169.7">7</text>
<text x="159.7" y="172.2">8</text>
<text x="189.9" y="169.7">28</text>
<text x="189.9" y="172.2">29</text>
<text x="158.4" y="177.3">10</text>
<text x="158.4" y="179.8">11</text>
<text x="159.7" y="174.8">9</text>
<text x="189.9" y="174.8">30</text>
<text x="189.9" y="177.3">31</text>
<text x="189.9" y="179.8">32</text>
<text x="158.4" y="182.4">12</text>
<text x="158.4" y="184.9">14</text>
<text x="189.9" y="182.4">36</text>
<text x="189.9" y="184.9">37</text>
<text x="158.4" y="187.5">15</text>
<text x="158.4" y="190">16</text>
<text x="189.9" y="187.5">38</text>
<text x="189.9" y="190">39</text>
<text x="158.4" y="192.5">17</text>
<text x="158.4" y="195.1">18</text>
<text x="158.4" y="197.6">19</text>
<text x="189.9" y="192.5">40</text>
<text x="189.9" y="195.1">41</text>
<text x="189.9" y="197.6">42</text>
<text x="332.4" y="193.8" transform="rotate(-90 332.4 193.8)">2</text>
<text x="334.9" y="193.8" transform="rotate(-90 334.9 193.8)">4</text>
<text x="360.3" y="193.8" transform="rotate(-90 360.3 193.8)">1</text>
<text x="362.9" y="193.8" transform="rotate(-90 362.9 193.8)">3</text>
<text x="390.8" y="193.8" transform="rotate(-90 390.8 193.8)">2</text>
<text x="403.5" y="193.8" transform="rotate(-90 403.5 193.8)">2</text>
<text x="158.4" y="200.2">20</text>
<text x="158.4" y="202.7">21</text>
<text x="189.9" y="200.2">43</text>
<text x="332.4" y="206.3" transform="rotate(-90 332.4 206.3)">1</text>
<text x="334.9" y="206.3" transform="rotate(-90 334.9 206.3)">3</text>
<text x="360.3" y="206.3" transform="rotate(-90 360.3 206.3)">2</text>
<text x="362.9" y="206.3" transform="rotate(-90 362.9 206.3)">4</text>
<text x="390.8" y="206.3" transform="rotate(-90 390.8 206.3)">1</text>
<text x="403.5" y="206.3" transform="rotate(-90 403.5 206.3)">1</text>
<text x="155.1" y="240.4">CC2650_VDD</text>
<text x="205.9" y="250.5">CC2650_VDD</text>
<text x="167.3" y="263.7">1</text>
<text x="167.3" y="258.6">5</text>
<text x="167.3" y="261.1">6</text>
<text x="197.6" y="258.6">8</text>
<text x="167.3" y="266.2">3</text>
<text x="167.3" y="268.7">7</text>
<text x="197.6" y="268.7">2</text>
<text x="167.3" y="273.8">4</text>
<text x="167.3" y="276.4">9</text>
<text x="318.5" y="294">Date:</text>
<text x="354" y="294">Monday, October 26, 2015</text>
</g>
<g font-size="2.3" fill="#000080">
<text x="94.2" y="32.6">J1</text>
<text x="256.7" y="32.6">J2</text>
<text x="370.8" y="45.3">P1</text>
<text x="236.4" y="50.4">R46</text>
<text x="236.4" y="52.9">R47</text>
<text x="246.6" y="50.4">DNM 13</text>
<text x="246.6" y="52.9">DNM 15</text>
<text x="236.4" y="55.5">R48</text>
<text x="236.4" y="58">R49</text>
<text x="246.6" y="55.5">DNM 17</text>
<text x="246.6" y="58">DNM 19</text>
<text x="91.6" y="63.1">SSQ-110-23-L-D</text>
<text x="254.2" y="63.1">SSQ-110-23-L-D</text>
<text x="360.9" y="63.1">BB02-HC031-KB1-603000</text>
<text x="233.9" y="68.2">R52</text>
<text x="233.9" y="70.7">0</text>
<text x="294.8" y="68.2">R51</text>
<text x="294.8" y="70.7">DNM</text>
<text x="370.8" y="73.2">P2</text>
<text x="360.9" y="91">BB02-HC031-KB1-603000</text>
<text x="350.7" y="139.3">P6</text>
<text x="350.7" y="154.5">BB02-HJ041-KB1-603000</text>
<text x="78.9" y="162.1">R2</text>
<text x="78.9" y="164.7">3.3k</text>
<text x="86.6" y="162.1">R3</text>
<text x="86.6" y="164.7">3.3k</text>
<text x="162.8" y="162.1">U1B</text>
<text x="338" y="179.9">R56</text>
<text x="366" y="179.9">R55</text>
<text x="338" y="182.5">100</text>
<text x="366" y="182.5">100</text>
<text x="393.9" y="185">R15</text>
<text x="406.6" y="185">R14</text>
<text x="393.9" y="187.5">180</text>
<text x="406.6" y="187.5">220</text>
<text x="338" y="197.7">SW1</text>
<text x="367.5" y="197.7">SW2</text>
<text x="395.4" y="197.7">CR1</text>
<text x="408.1" y="197.7">CR2</text>
<text x="338" y="200.2">1188E-1K2-V</text>
<text x="367.5" y="200.7">1188E-1K2-V</text>
<text x="162.8" y="207.9">CC2650F128RGZ</text>
<text x="397.5" y="215.7" transform="rotate(-90 397.5 215.7)">LPL296-J2L2-25</text>
<text x="410.2" y="215.9" transform="rotate(-90 410.2 215.9)">LS L296-P2Q2-1</text>
<text x="160.2" y="251">R11</text>
<text x="22" y="257.9">MH5</text>
<text x="160.2" y="253.6">2.2k</text>
<text x="170.4" y="256.1">U4</text>
<text x="26.1" y="261.2">HOLE_1.1mm_PTH</text>
<text x="211" y="266.3">C30</text>
<text x="211" y="271.4">100nF</text>
<text x="277.1" y="273.9">FIDU1</text>
<text x="287.2" y="273.9">FIDU2</text>
<text x="297.4" y="273.9">FIDU3</text>
<text x="22" y="278.2">MH1</text>
<text x="26.1" y="281.5">HOLE_3.2mm_NPL</text>
<text x="47.4" y="278.2">MH2</text>
<text x="51.5" y="281.5">HOLE_3.2mm_NPL</text>
<text x="72.8" y="278.2">MH3</text>
<text x="76.9" y="281.5">HOLE_3.2mm_PTH</text>
<text x="98.2" y="278.2">MH4</text>
<text x="102.3" y="281.5">HOLE_3.2mm_PTH</text>
<text x="170.4" y="281.5">MX25R8035FZUIL0</text>
<text x="277.1" y="284.1">FIDU4</text>
<text x="287.2" y="284.1">FIDU5</text>
<text x="297.4" y="284.1">FIDU6</text>
</g>
<g font-size="2.3" fill="#f00">
<text x="231.8" y="34.9">DIO7_GLED</text>
<text x="74.4" y="40">DIO3_TXD</text>
<text x="74.4" y="37.4">DIO23_Analog</text>
<text x="117.5" y="40">DIO25_Analog</text>
<text x="231.8" y="40">DIO20_Flash_CS</text>
<text x="231.8" y="37.4">DIO6_RLED</text>
<text x="280.1" y="40">DIO11_CS</text>
<text x="280.1" y="37.6">DIO12</text>
<text x="74.4" y="42.5">DIO2_RXD</text>
<text x="74.4" y="47.6">DIO24_Analog 11</text>
<text x="74.4" y="45.3">DIO22</text>
<text x="117.5" y="47.6">DIO28_Analog</text>
<text x="117.5" y="45">DIO27_Analog</text>
<text x="117.5" y="42.5">DIO26_Analog</text>
<text x="231.8" y="45">DIO18_RTS/SWO</text>
<text x="231.8" y="42.5">DIO19_CTS</text>
<text x="231.8" y="47.6">BP_RESET</text>
<text x="280.1" y="47.6">DIO9_MOSI</text>
<text x="280.1" y="45">LP_RESET</text>
<text x="74.4" y="50.1">DIO10_SCLK</text>
<text x="74.4" y="52.9">DIO21</text>
<text x="117.5" y="50.1">DIO29_Analog</text>
<text x="117.5" y="52.7">DIO30_Analog</text>
<text x="187.1" y="51.4">CC2650_TMS</text>
<text x="187.1" y="53.9">CC2650_TCK</text>
<text x="280.1" y="50.1">DIO8_MISO</text>
<text x="280.1" y="52.7">DIO13_BTN1</text>
<text x="74.4" y="55.2">DIO4_SCL</text>
<text x="74.4" y="57.7">DIO5_SDA</text>
<text x="117.5" y="55.4">DIO0</text>
<text x="117.5" y="57.7">DIO1_RFsw</text>
<text x="187.1" y="56.5">DIO16_TDO</text>
<text x="187.1" y="59">DIO17_TDI</text>
<text x="280.1" y="55.2">DIO14_BTN2</text>
<text x="280.1" y="58">DIO15</text>
<text x="183.8" y="62.1">CC2650_RESET</text>
<text x="142.9" y="164.6">DIO0</text>
<text x="142.9" y="167">DIO1_RFsw</text>
<text x="196.3" y="164.4">DIO16_TDO</text>
<text x="196.3" y="167">DIO17_TDI</text>
<text x="13.7" y="173.8">CC2650_TXD</text>
<text x="14.4" y="170.8">CC2650_RXD</text>
<text x="142.9" y="169.5">DIO2_RXD</text>
<text x="142.9" y="172">DIO3_TXD</text>
<text x="196.3" y="169.5">DIO18_RTS/SWO</text>
<text x="196.3" y="172">DIO19_CTS</text>
<text x="272" y="170.8">CC2650_SWO</text>
<text x="142.9" y="179.7">DIO6_RLED</text>
<text x="142.9" y="177.1">DIO5_SDA</text>
<text x="142.9" y="174.6">DIO4_SCL</text>
<text x="196.3" y="177.3">DIO21</text>
<text x="196.3" y="179.9">DIO22</text>
<text x="196.3" y="174.6">DIO20_Flash_CS</text>
<text x="142.9" y="182.2">DIO7_GLED</text>
<text x="142.9" y="184.7">DIO8_MISO</text>
<text x="196.3" y="182.2">DIO23_Analog</text>
<text x="196.3" y="184.7">DIO24_Analog</text>
<text x="142.9" y="189.8">DIO10_SCLK</text>
<text x="142.9" y="187.3">DIO9_MOSI</text>
<text x="196.3" y="187.3">DIO25_Analog</text>
<text x="196.3" y="189.8">DIO26_Analog</text>
<text x="142.9" y="197.4">DIO13_BTN1</text>
<text x="142.9" y="192.4">DIO11_CS</text>
<text x="142.9" y="195.1">DIO12</text>
<text x="196.3" y="192.4">DIO27_Analog</text>
<text x="196.3" y="194.9">DIO28_Analog</text>
<text x="196.3" y="197.4">DIO29_Analog</text>
<text x="142.9" y="200">DIO14_BTN2</text>
<text x="142.9" y="202.7">DIO15</text>
<text x="196.3" y="200">DIO30_Analog</text>
</g>
<g font-size="2.3" fill="#004080">
<text x="164" y="166.2">DIO_0</text>
<text x="179" y="166.2">DIO_16</text>
<text x="164" y="168.7">DIO_1</text>
<text x="164" y="171.3">DIO_2</text>
<text x="164" y="173.8">DIO_3</text>
<text x="179" y="168.7">DIO_17</text>
<text x="179" y="171.3">DIO_18</text>
<text x="179" y="173.8">DIO_19</text>
<text x="164" y="176.4">DIO_4</text>
<text x="164" y="178.9">DIO_5</text>
<text x="179" y="176.4">DIO_20</text>
<text x="179" y="178.9">DIO_21</text>
<text x="164" y="181.4">DIO_6</text>
<text x="164" y="184">DIO_7</text>
<text x="179" y="181.4">DIO_22</text>
<text x="179" y="184">DIO_23</text>
<text x="164" y="186.5">DIO_8</text>
<text x="164" y="189.1">DIO_9</text>
<text x="164" y="191.6">DIO_10</text>
<text x="179" y="186.5">DIO_24</text>
<text x="179" y="189.1">DIO_25</text>
<text x="179" y="191.6">DIO_26</text>
<text x="164" y="194.1">DIO_11</text>
<text x="164" y="196.7">DIO_12</text>
<text x="179" y="194.1">DIO_27</text>
<text x="179" y="196.7">DIO_28</text>
<text x="164" y="199.2">DIO_13</text>
<text x="164" y="201.8">DIO_14</text>
<text x="179" y="199.2">DIO_29</text>
<text x="179" y="201.8">DIO_30</text>
<text x="164" y="204.3">DIO_15</text>
<text x="171.7" y="260.2">SI/SIO0</text>
<text x="171.7" y="262.7">SCLK</text>
<text x="189.7" y="260.2">VCC</text>
<text x="171.7" y="265.3">nCS</text>
<text x="171.7" y="267.8">nWP/SIO2</text>
<text x="171.7" y="275.4">GND</text>
<text x="171.7" y="270.3">nRST/SIO3</text>
<text x="185.4" y="270.3">SO/SIO1</text>
<text x="171.7" y="278">EGP</text>
</g>
<g font-size="1.8">
<text x="44.2" y="1.9">1</text>
<text x="127.1" y="1.9">2</text>
<text x="210.1" y="1.9">3</text>
<text x="293" y="1.9">4</text>
<text x="376" y="1.9">5</text>
<text x=".8" y="40.6">A</text>
<text x="418.2" y="40.6">A</text>
<text x=".8" y="113.6">B</text>
<text x="418.2" y="113.6">B</text>
<text x=".8" y="186.6">C</text>
<text x="418.2" y="186.6">C</text>
<text x=".8" y="259.5">D</text>
<text x="418.2" y="259.5">D</text>
<text x="44.2" y="296.3">1</text>
<text x="127.1" y="296.3">2</text>
<text x="210.1" y="296.3">3</text>
<text x="293" y="296.3">4</text>
<text x="376" y="296.3">5</text>
</g>
</svg>
